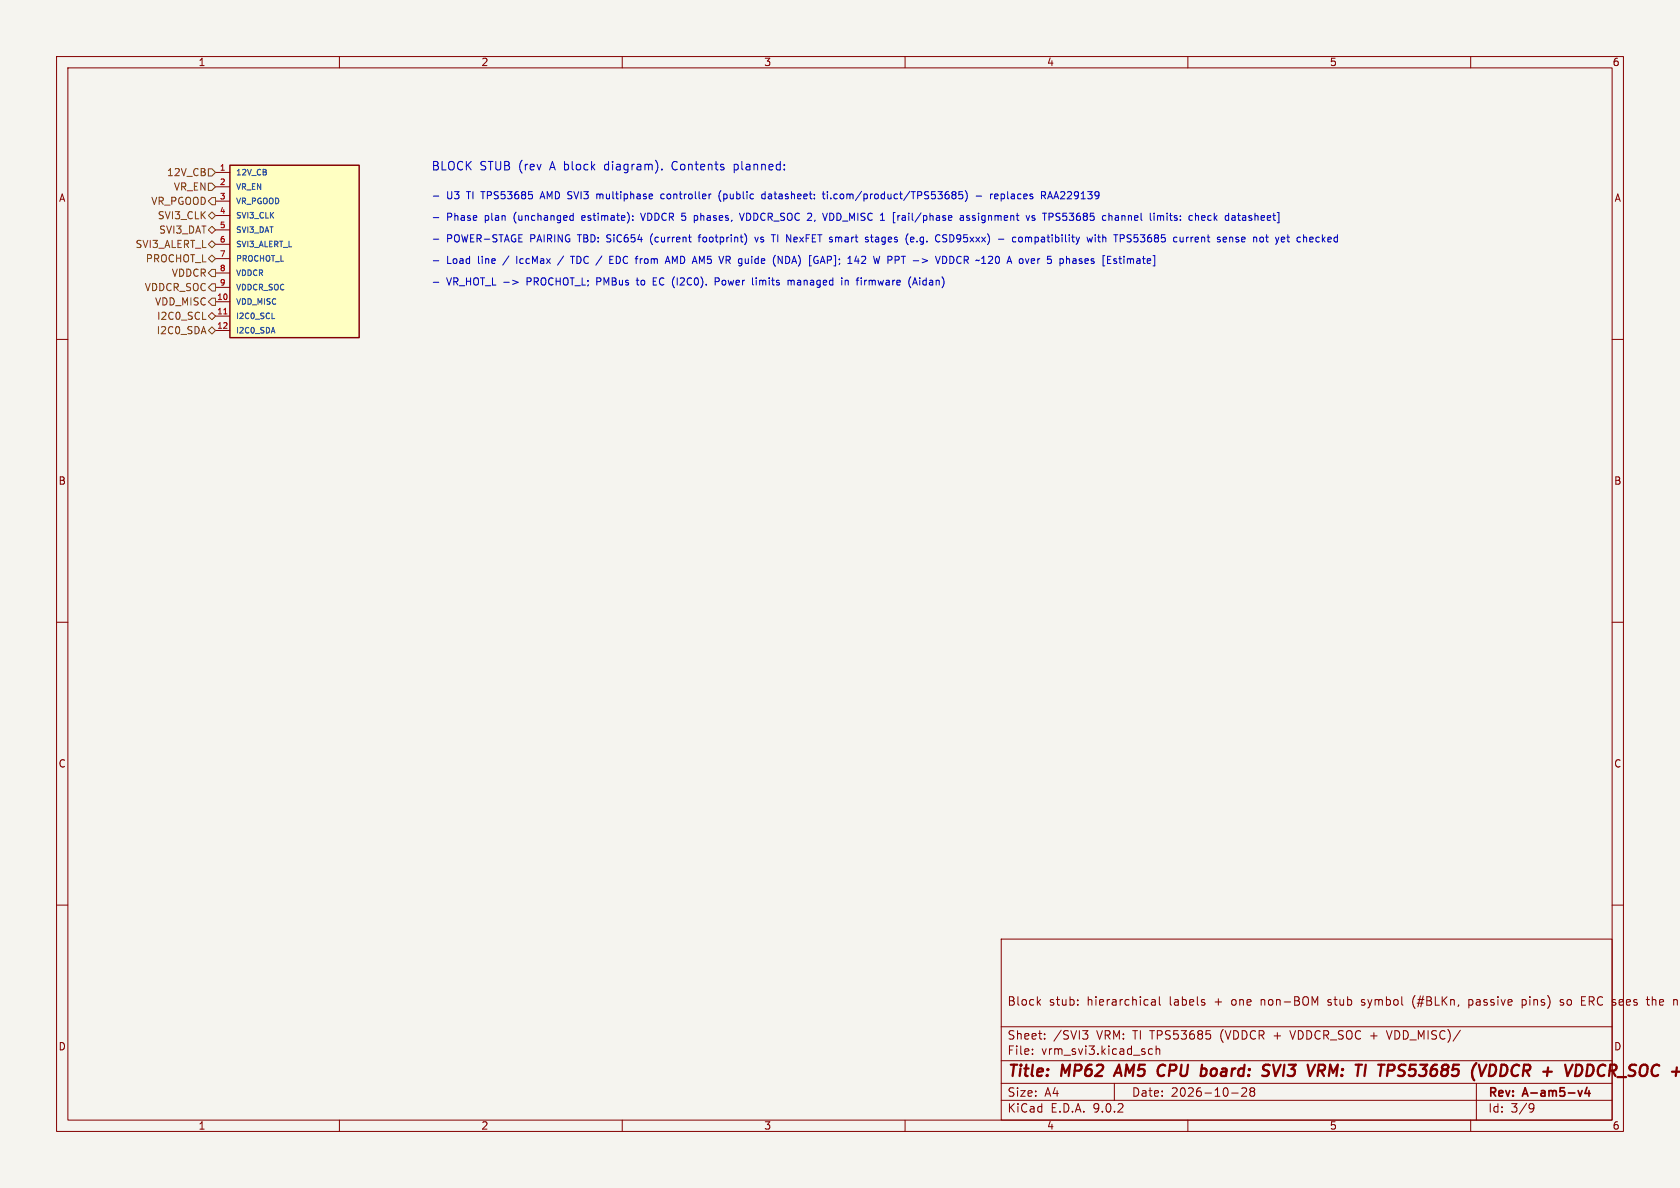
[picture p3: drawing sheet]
<svg xmlns="http://www.w3.org/2000/svg" width="297mm" height="210mm" viewBox="0 0 297 210" stroke-linecap="round" stroke-linejoin="round" font-family="sans-serif">
<path d="M0 0h297v210h-297z" fill="#f5f4ef" stroke="#f5f4ef" stroke-width=".18"/>
<g fill="none" stroke="#840000" stroke-width=".18">
<path d="M10 10h277v190h-277zM12 12h273v186h-273zM60 10v2M110 10v2M160 10v2M210 10v2M260 10v2M10 60h2M285 60h2M10 110h2M285 110h2M10 160h2"/>
<path d="M177 166h108v32h-108zM183.5 177.1l.5 .6M184 176.7l-.6 .6M190.5 177.6v.1M190.5 176.8v.1M203.6 176.8h.6v.9M204.2 177.1h-.5a.29 .29 0 0 0-.2 .3 .29 .29 0 0 0 .2 .3l.5-.1M205 176.2v1.3l.2 .2M213 177.3v.3M234.7 177.6l.2 .1M234.8 176.8v.3M240.7 177.6l.4 .1"/>
<path d="M240.9 176.7l-.2 .2 .2 .3M250.2 176a1.72 1.72 0 0 0 0 2.3M259.7 176.8h.5M259.7 177.6h.5M259.7 176.7v1.5M269.1 176.8l.4-.1 .3 .3M269.1 176.7v1.5M269.8 177.4l-.3 .3-.4-.1M276.4 176.8l-.4-.1-.2 .2 .1 .2 .5 .2v.3h-.6M279.6 177.7h.7M279.6 176.2h.7M285 160h2"/>
<path d="M292.1 176.2v1.5M292.5 176.7l-.4 .1M60 198v2M110 198v2M160 198v2M177 194.5h108M177 191.5h108M177 187.5h108M177 181.5h108M182.5 186.3v.1M182.5 185.5v.1M184.7 183.6v.1"/>
<path d="M184.7 182.8v.1M191.4 182.2h.9l-.5 .6 .4 .1 .1 .5-.3 .3h-.4M197 191.5v3M203.7 185.5l-.4-.1-.3 .3v.4l.2 .2h.5M204.4 185.5l.2-.1 .4 .1v.9M204.4 184.9v1.5M210 198v2M217.7 193.2h1.2M219.5 192.4l.6-.1 .2 .1 .1 .3-.9 1.1h.9M221.2 192.9l-.2-.2 .2-.4 .5 .1 .1 .2-.3 .3M221.2 192.9l-.2 .3v.5l.2 .1 .5-.1 .1-.2-.1-.4-.2-.2M221.2 192.9h.3"/>
<path d="M228 182.2l.5 1.5M245.1 182.2l.5 1.5M260 198v2M261 191.5v6.5M270.6 195.1l.5 .1a.99 .99 0 0 1-.4 1.4h-.2M271.2 195.7l-.3 .3h-.3"/>
</g>
<path d="M279.7 192.8l-.4 1M280.6 192.2l-.4 1.1h.9M280.9 192.8v1" fill="none" stroke="#840000" stroke-width=".3"/>
<g fill="none" stroke="#840000" stroke-width=".4">
<path d="M197.8 188.2l-.9 2M204.9 190.1l.3 .1 .5-.1M205.6 188.2l-.4 .1-.3 .2M224.2 188.2l.3 .1M225.1 188.2l.4 2 .9-2M233.2 188.2l.9 .1a.58 .58 0 0 1-.3 1h-.8M233.5 189.3l.6 .9M243.6 188.2h1.2M244.2 188.2l-.2 2M248.2 188.2l.3 .1M248.3 189.4v.4l-.1 .2M263.5 188.2h.4a1.08 1.08 0 0 1 .6 1.1 1.08 1.08 0 0 1-.8 .9h-.5"/>
<path d="M265.9 188.2h-.4l-.3 2 .8-.1M279.7 188.7l-.3-.4-.7-.1-.3 2h.5l.5-.3M281.7 188.7l-.3-.4-.7-.1-.3 2M282.6 189.9a.67 .67 0 0 0 1 .1M283.8 188.4a.73 .73 0 0 0-1.2 .3"/>
</g>
<path d="M40.6 29.2h22.9v30.5h-22.9z" fill="#ffffc2"/>
<path d="M40.6 29.2h22.9v30.5h-22.9z" fill="none" stroke="#840000" stroke-width=".25"/>
<path d="M38.1 30.5h2.5M38.1 33h2.5M38.1 35.6h2.5M38.1 38.1h2.5M38.1 40.6h2.5M38.1 43.2h2.5M38.1 45.7h2.5M38.1 48.3h2.5M38.1 50.8h2.5M38.1 53.3h2.5M38.1 55.9h2.5M38.1 58.4h2.5" fill="none" stroke="#840000" stroke-width=".18"/>
<path d="M48.1 56.3h.5" fill="none" stroke="#006464" stroke-width=".18"/>
<path d="M39.6 55.5h.5" fill="none" stroke="#a90000" stroke-width=".18"/>
<g fill="none" stroke="#725600" stroke-width=".18">
<path d="M36.8 32.4h.7l.6 .6-.6 .7h-.7zM36.8 38.1l.7-.6 .6 .6-.6 .6zM36.8 29.8h.7l.6 .7-.6 .6h-.7zM37.5 34.9h.6v1.3h-.6l-.7-.6zM35.8 56.5h.6M36.8 58.4l.7-.6 .6 .6-.6 .7zM36.8 55.9l.7-.7 .6 .7-.6 .6zM36.8 45.7l.7-.6 .6 .6-.6 .7zM36.8 40.6l.7-.6 .6 .6-.6 .7zM37.5 52.7h.6v1.3h-.6l-.7-.7zM37.5 50.2h.6v1.2h-.6l-.7-.6zM37.5 47.6h.6v1.3h-.6l-.7-.6z"/>
<path d="M37.5 42.5l.6 .7-.6 .6-.7-.6z"/>
</g>
<g fill="none" stroke="#0000c2" stroke-width=".18">
<path d="M76.6 34.7h1M76.6 38.5h1M100.9 38.9h.4M100.9 38.2h.4M101.3 37.7v1.3M105.5 34.3v.8M105.9 34.3l-.4 .1M111.9 38.8v.2M111.9 38.2v.1M113.3 37.7l.4 1.3M117 29.9v.1M117.4 34.4l-.3-.1-.3 .2 .1 .6h.5"/>
<path d="M122.9 38.1l.4 .1M123.3 38.8l-.4 .2M127.5 33.7a1.46 1.46 0 0 0 0 1.9M129.8 29v1.5M129.8 30h.1M129.9 29l-.1 .1M130.7 37.7l.5 1.3 .4-1.3M135.3 34.4l-.4-.1-.2 .2 .1 .6h.5M135.3 33.9v1.2M145.4 34.3h.4M145.5 33.9v1.1l.3 .1M146.3 33.9v.1"/>
<path d="M146.3 34.3v.8M146.3 37.7l-.5 1.3M159.1 38.1l-.3 .1M168.5 34.4l-.2 .3v.3l.2 .1h.4l.1-.2v-.2l-.2-.3M168.5 34.4l-.2-.2 .2-.3h.3l.2 .2-.2 .3M168.5 34.4h.3M169.8 38.2h.5v.8M170.2 33.9h-.6l-.1 .6 .2-.1h.4l.1 .2v.4l-.2 .1-.5-.1M170.3 38.4l-.4 .1-.2 .2 .2 .3 .4-.1M170.6 33.7a1.46 1.46 0 0 1 0 1.9M171.4 38.2l-.3-.1-.2 .2v.2l.5 .1v.3h-.5M172.6 34.7h.9"/>
<path d="M175.8 34.7l.6-.1v-.2l-.4-.1-.2 .2 .1 .6h.5M181.4 38.1l.3 .9 .3-.9M182.9 38.2l-.3-.1-.2 .2 .1 .2 .4 .1v.3h-.5M184.1 33.9h.5l.3 .2-.2 .4h-.6M184.4 34.5l.5 .6M185.2 35.1l.4-1.2 .5 1.2M185.3 34.8h.6M196 38.2l.2-.1 .3 .1 .1 .8M196 37.7v1.3M197.3 38.1l-.1 .1M197.3 38.5l-.2 .2 .2 .3M204.6 38.2l.4-.1 .2 .2"/>
<path d="M204.6 38.1v.9M205.2 38.3l.2-.2 .3 .1v.8M205.2 38.3v.7M211.3 38.2l.2-.1 .3 .1 .1 .8M213 38.2l-.4-.1-.2 .2 .1 .6h.5M213 38.4l-.6 .1M218.8 38.1h.5M219 37.7v1.1l.3 .2M76.6 49.9h1M76.6 42.3h1M76.6 46.1h1M90.6 49.5l1 .4-1 .4"/>
<path d="M99.6 45.2l-1 1.7M100.9 45.3h.7M101.2 45.3v1.3M107.8 45.9h.4M108.4 45.3h-.6v1.3h.6M112.5 49.5h.4M112.6 49.1l.1 1.2M115.1 41.7l-.1 .5 .1 .7M115.5 49.7h.4M116.1 49.1h-.6v1.3h.6M117.6 46.6l.4-1.3 .5 1.3M117.7 46.2h.6"/>
<path d="M123.4 41.9h.5M123.9 41.5l-.3 .2v1.1M126.4 49.8l.6-.1 .2-.2-.1-.3-.7-.1v1.3M128.4 45.3h.5M128.4 46h.5M128.7 46l.4 .6M131.9 41.7l.1 .5-.1 .7M133.4 41.9l.4 .9 .3-.9M133.7 49.1v.1M133.7 49.5v.9M136.4 41.5h.7M137.6 45.3l.7 1.3v-1.3"/>
<path d="M139.3 49.7l.4-.2 .2 .2M139.3 49.5v.9M139.9 49.7l.1-.2 .3 .1 .1 .8M139.9 49.7v.7M144.4 46h.2v.5l-.2 .1M144.5 45.3l.1 .1M145.1 46.2h.6M145.4 45.3l-.4 1.3M147.7 41.9v.9M147.8 42h-.1M148.8 49.1v.1M149.4 49.7l.2-.2 .3 .1 .1 .8"/>
<path d="M149.4 49.5v.9M151.4 45.2l-.3 1h.8M151.7 45.7v.9M152.4 45.4h-.1M152.9 49.5v.9M153 49.6l-.1 .2M153 45.9l-.7 .7h.7M153.2 41.9l.3 .1M153.2 42.3l.3 .1v.2l-.2 .2h-.2M153.9 41.9h.5M154.1 41.5v1.1l.3 .2M157 46h.5"/>
<path d="M157.5 45.3h-.5v1.3M160.8 50.6l.2 .3M161 42.3l.6-.1-.1-.2-.4-.1-.1 .2v.6h.5M161 48.9l-.2 .3M161.3 50.4l.5-1.3 .4 1.3M161.5 50h.6M166.7 42.7h.6M167 45.3a.68 .68 0 0 1 .4 .6 .68 .68 0 0 1-.4 .7M167.2 41.5l-.4 .1-.1 .3 .1 .1 .5 .2M168.6 45.9l-.2-.5-.5-.1v1.3l.5-.1 .2-.5M176.5 42.3h1M180.1 42.2l.2-.3 .3 .1 .1 .2-.1 .5-.3 .1-.2-.3"/>
<path d="M181.3 45.7l.3 .9 .3-.9M188.5 45.9l.2-.2 .3 .1 .1 .8M191.1 45.7l.2 .1M191.1 46.2l.2 .1-.2 .3M192.2 41.9l.2 .9 .3-.6 .2 .6 .2-.9M193.6 41.5v.1M193.6 41.9v.9M194 41.9h.5M194.2 41.5v1.1l.3 .2M198.7 45.3v.1M198.7 45.7v.9M199.2 42.7l.5 .1"/>
<path d="M199.3 45.7v.9M199.4 45.8l-.1 .1M199.8 41.5h-.3l-.3 .2 .2 .3 .3 .2M209.2 41.9v.9M209.2 42.6l-.2 .2M209.8 41.9v.9M210.1 41.9l-.3 .3M217.4 42l.2-.1 .3 .1v.8M217.4 41.9v.9M223.7 41.9h.5M224 42.7l.2 .1M233.1 41.9l-.3 .1-.2 .2 .1 .4 .4 .2"/>
</g>
<g font-size="2.8" fill="#840000">
<text x="178" y="190.9">Title:</text>
<text x="187.7" y="190.9">MP62</text>
<text x="198.1" y="190.9">AM5</text>
<text x="206.3" y="190.9">CPU</text>
<text x="214.7" y="190.9">board:</text>
<text x="226.5" y="190.9">SVI3</text>
<text x="235.3" y="190.9">VRM:</text>
<text x="244.6" y="190.9">TI</text>
<text x="249.4" y="190.9">TPS53685</text>
<text x="266.6" y="190.9">(VDDCR</text>
<text x="280" y="190.9">+</text>
<text x="284.8" y="190.9">VDDCR_S</text>
</g>
<g font-size="2.1" fill="#0000c2">
<text x="76.2" y="30.2">BLOCK</text>
<text x="84.8" y="30.2">STUB (rev</text>
<text x="97.4" y="30.2">A block</text>
<text x="107.3" y="30.2">diagram).</text>
<text x="119.4" y="30.2">Contents</text>
<text x="130.4" y="30.2">planned:</text>
</g>
<g font-size="2.1" fill="#840000">
<text x="178" y="178">Block</text>
<text x="185.4" y="178">stub:</text>
<text x="192.2" y="178">hierarchical</text>
<text x="206.9" y="178">labels</text>
<text x="215" y="178">+</text>
<text x="218.1" y="178">one</text>
<text x="223.4" y="178">non-BOM</text>
<text x="235.5" y="178">stub</text>
<text x="241.5" y="178">symbol</text>
<text x="250.7" y="178">(#BLKn,</text>
<text x="260.8" y="178">passive</text>
<text x="270.4" y="178">pins)</text>
<text x="277.3" y="178">so</text>
<text x="281.2" y="178">ERC</text>
<text x="286.8" y="178">sees</text>
<text x="293.1" y="178">the</text>
<text x="178" y="184">Sheet:</text>
<text x="186.2" y="184">/SVI3</text>
<text x="194" y="184">VRM: TI TPS53685</text>
<text x="216.1" y="184">(VDDCR</text>
<text x="225.7" y="184">+</text>
<text x="228.9" y="184">VDDCR_SOC +</text>
<text x="246.3" y="184">VDD_MISC)/</text>
<text x="178" y="186.7">File:</text>
<text x="184.1" y="186.7">vrm_svi3.kicad_sch</text>
<text x="178" y="196.9">KiCad</text>
<text x="178" y="194.1">Size:</text>
<text x="184.7" y="194.1">A4</text>
<text x="185.7" y="196.9">E.D.A.</text>
<text x="193.3" y="196.9">9.0.2</text>
<text x="200" y="194.1">Date:</text>
<text x="207" y="194.1">2026-10-28</text>
<text x="263" y="194.3">Rev:</text>
<text x="263" y="196.9">Id:</text>
<text x="267.1" y="196.9">3/9</text>
<text x="269.4" y="194.3">A-am5-v4</text>
</g>
<g font-size="1.8" fill="#840000">
<text x="35" y="11.9">1</text>
<text x="85" y="11.9">2</text>
<text x="135" y="11.9">3</text>
<text x="185" y="11.9">4</text>
<text x="235" y="11.9">5</text>
<text x="285" y="11.9">6</text>
<text x="10.3" y="35.9">A</text>
<text x="285.3" y="35.9">A</text>
<text x="10.3" y="85.9">B</text>
<text x="285.3" y="85.9">B</text>
<text x="10.3" y="135.9">C</text>
<text x="285.3" y="135.9">C</text>
<text x="10.3" y="185.9">D</text>
<text x="285.3" y="185.9">D</text>
<text x="35" y="199.9">1</text>
<text x="85" y="199.9">2</text>
<text x="135" y="199.9">3</text>
<text x="185" y="199.9">4</text>
<text x="235" y="199.9">5</text>
<text x="285" y="199.9">6</text>
</g>
<g font-size="1.8" fill="#725600">
<text x="29.4" y="31.3">12V_CB</text>
<text x="30.6" y="33.9">VR_EN</text>
<text x="26.6" y="36.4">VR_PGOOD</text>
<text x="27.8" y="39">SVI3_CLK</text>
<text x="28" y="41.5">SVI3_DAT</text>
<text x="23.9" y="44">SVI3_ALERT_L</text>
<text x="25.7" y="46.6">PROCHOT_L</text>
<text x="25.5" y="51.7">VDDCR_SOC</text>
<text x="30.3" y="49.1">VDDCR</text>
<text x="27.3" y="54.2">VDD_MISC</text>
<text x="27.6" y="59.3">I2C0_SDA</text>
<text x="27.7" y="56.7">I2C0_SCL</text>
</g>
<g font-size="1.8" fill="#0000c2">
<text x="78.9" y="35.3">U3</text>
<text x="82.7" y="35.3">TI TPS53685</text>
<text x="96.1" y="35.3">AMD SVI3</text>
<text x="106.3" y="35.3">multiphase</text>
<text x="117.9" y="35.3">controller</text>
<text x="128.3" y="35.3">(public</text>
<text x="136.1" y="35.3">datasheet:</text>
<text x="147.2" y="35.3">ti.com/product/TPS53685)</text>
<text x="174.4" y="35.3">-</text>
<text x="177.2" y="35.3">replaces</text>
<text x="186.4" y="35.3">RAA229139</text>
<text x="78.9" y="39.1">Phase</text>
<text x="85.8" y="39.1">plan</text>
<text x="91.1" y="39.1">(unchanged</text>
<text x="103.3" y="39.1">estimate):</text>
<text x="114" y="39.1">VDDCR 5</text>
<text x="123.8" y="39.1">phases,</text>
<text x="132.1" y="39.1">VDDCR_SOC 2,</text>
<text x="147.2" y="39.1">VDD_MISC 1</text>
<text x="159.9" y="39.1">[rail/phase</text>
<text x="172" y="39.1">assignment</text>
<text x="184" y="39.1">vs</text>
<text x="187.1" y="39.1">TPS53685</text>
<text x="197.8" y="39.1">channel</text>
<text x="206.4" y="39.1">limits:</text>
<text x="213.5" y="39.1">check</text>
<text x="220.1" y="39.1">datasheet]</text>
<text x="78.9" y="42.9">POWER-STAGE</text>
<text x="78.9" y="46.7">Load</text>
<text x="84.6" y="46.7">line</text>
<text x="89.3" y="46.7">/</text>
<text x="91.8" y="46.7">IccMax</text>
<text x="93.8" y="42.9">PAIRING</text>
<text x="101.9" y="46.7">TDC /</text>
<text x="102.5" y="42.9">TBD:</text>
<text x="107.7" y="42.9">SiC654</text>
<text x="109" y="46.7">EDC from</text>
<text x="115.6" y="42.9">(current</text>
<text x="119.4" y="46.7">AMD AM5</text>
<text x="124.4" y="42.9">footprint)</text>
<text x="129.3" y="46.7">VR guide</text>
<text x="134.6" y="42.9">vs</text>
<text x="137.8" y="42.9">TI NexFET</text>
<text x="139.2" y="46.7">(NDA)</text>
<text x="145.7" y="46.7">[GAP];</text>
<text x="148.3" y="42.9">smart</text>
<text x="152.8" y="46.7">142</text>
<text x="154.9" y="42.9">stages</text>
<text x="157.6" y="46.7">W PPT -&gt;</text>
<text x="162.2" y="42.9">(e.g.</text>
<text x="167.7" y="42.9">CSD95xxx)</text>
<text x="169.2" y="46.7">VDDCR ~120</text>
<text x="179" y="42.9">-</text>
<text x="181.7" y="42.9">compatibility</text>
<text x="182.3" y="46.7">A over</text>
<text x="189.7" y="46.7">5</text>
<text x="192.1" y="46.7">phases</text>
<text x="195.1" y="42.9">with</text>
<text x="199.8" y="46.7">[Estimate]</text>
<text x="200.1" y="42.9">TPS53685</text>
<text x="210.8" y="42.9">current</text>
<text x="218.7" y="42.9">sense</text>
<text x="225.3" y="42.9">not</text>
<text x="229.5" y="42.9">yet</text>
<text x="233.4" y="42.9">checked</text>
<text x="78.9" y="50.6">VR_HOT_L -&gt;</text>
<text x="93.4" y="50.6">PROCHOT_L; PMBus</text>
<text x="113.3" y="50.6">to</text>
<text x="116.3" y="50.6">EC (I2C0).</text>
<text x="127.7" y="50.6">Power</text>
<text x="134.5" y="50.6">limits</text>
<text x="140.9" y="50.6">managed</text>
<text x="150.6" y="50.6">in</text>
<text x="153.6" y="50.6">firmware</text>
<text x="162.9" y="50.6">(Aidan)</text>
</g>
<g font-size="1.4" fill="#a90000">
<text x="38.8" y="30.2">1</text>
<text x="38.8" y="32.8">2</text>
<text x="38.8" y="35.3">3</text>
<text x="38.8" y="37.8">4</text>
<text x="38.8" y="40.4">5</text>
<text x="38.8" y="42.9">6</text>
<text x="38.8" y="45.5">7</text>
<text x="38.3" y="53.1">10</text>
<text x="38.8" y="48">8</text>
<text x="38.8" y="50.5">9</text>
<text x="38.3" y="55.6">11</text>
<text x="38.3" y="58.2">12</text>
</g>
<g font-size="1.4" fill="#006464">
<text x="41.7" y="31.2">12V_CB</text>
<text x="41.7" y="33.7">VR_EN</text>
<text x="41.7" y="36.3">VR_PGOOD</text>
<text x="41.7" y="38.8">SVI3_CLK</text>
<text x="41.7" y="41.4">SVI3_DAT</text>
<text x="41.7" y="43.9">SVI3_ALERT_L</text>
<text x="41.7" y="46.4">PROCHOT_L</text>
<text x="41.7" y="49">VDDCR</text>
<text x="41.7" y="51.5">VDDCR_SOC</text>
<text x="41.7" y="54.1">VDD_MISC</text>
<text x="41.7" y="56.6">I2C0_SCL</text>
<text x="41.7" y="59.1">I2C0_SDA</text>
</g>
</svg>
